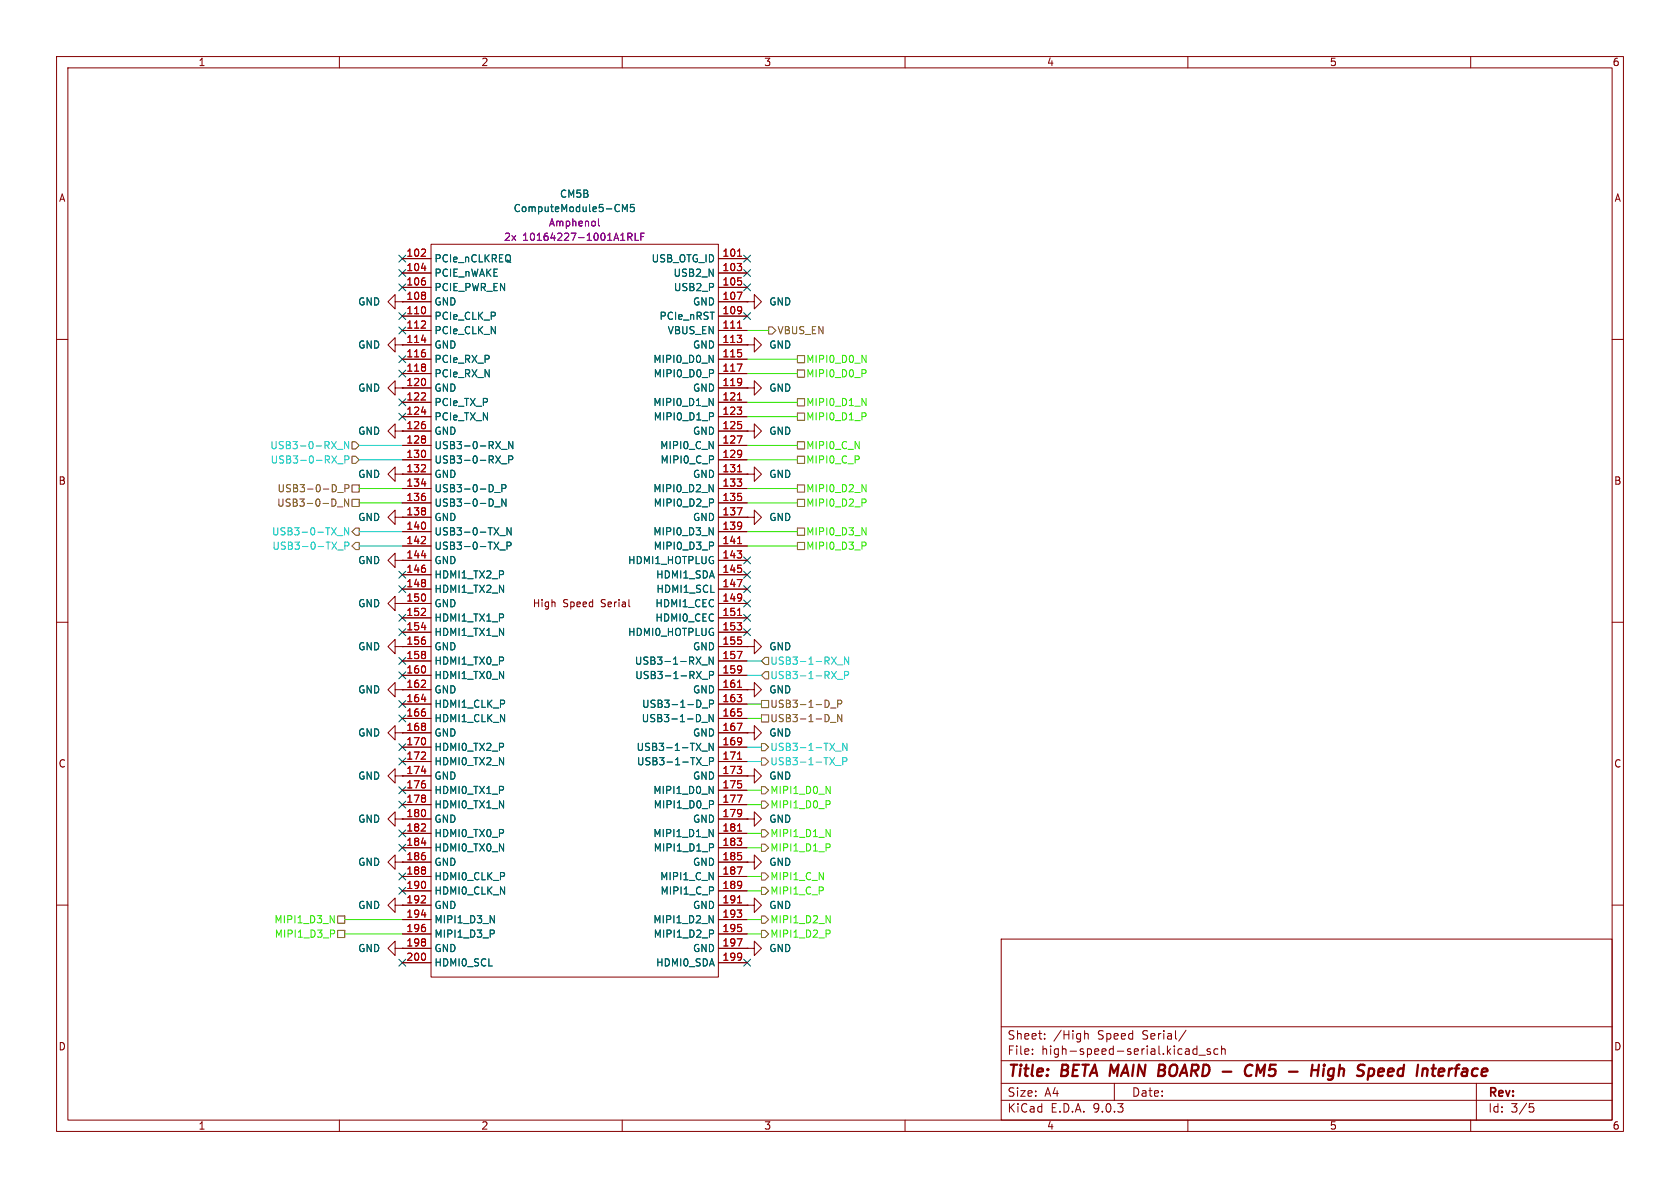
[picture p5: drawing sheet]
<svg xmlns="http://www.w3.org/2000/svg" width="297mm" height="210mm" viewBox="0 0 297 210" stroke-linecap="round" stroke-linejoin="round" font-family="sans-serif">
<g fill="none" stroke="#840000" stroke-width=".18">
<path d="M10 10h277v190h-277zM12 12h273v186h-273zM60 10v2M110 10v2M160 10v2M210 10v2M260 10v2M69.8 53.3v-1.2l-1.2 1.2 1.2 1.3v-1.3h1.3M71.1 53.3h.1M71.1 45.7h5.1M71.1 48.3h5.1M71.1 50.8h5.1"/>
<path d="M71.1 53.3h5.1M71.1 55.9h5.1M71.1 58.4h5.1M76.2 43.2h50.8v129.5h-50.8zM127 45.7h5.1M127 48.3h5.1M127 50.8h5.1M127 53.3h5.1M127 55.9h5.1M127 58.4h5.1M132.1 53.3h1.2v-1.2l1.3 1.2-1.3 1.3v-1.3M132.1 53.3h.1"/>
<path d="M10 60h2M69.8 76.2v-1.3l-1.2 1.3 1.2 1.3v-1.3h1.3M69.8 61v-1.3l-1.2 1.3 1.2 1.2v-1.2h1.3M69.8 68.6v-1.3l-1.2 1.3 1.2 1.3v-1.3h1.3M71.1 76.2h.1M71.1 61h.1M71.1 68.6h.1M71.1 61h5.1M71.1 63.5h5.1M71.1 66h5.1M71.1 68.6h5.1M71.1 71.1h5.1"/>
<path d="M71.1 73.7h5.1M71.1 76.2h5.1M71.1 78.7h5.1M127 61h5.1M127 63.5h5.1M127 66h5.1M127 68.6h5.1M127 71.1h5.1M127 73.7h5.1M127 76.2h5.1M127 78.7h5.1M132.1 68.6h1.2v-1.3l1.3 1.3-1.3 1.3v-1.3"/>
<path d="M132.1 68.6h.1M132.1 76.2h1.2v-1.3l1.3 1.3-1.3 1.3v-1.3M132.1 76.2h.1M132.1 61h1.2v-1.3l1.3 1.3-1.3 1.2v-1.2M132.1 61h.1M285 60h2M69.8 83.8v-1.2l-1.2 1.2 1.2 1.3v-1.3h1.3M69.8 91.4v-1.2l-1.2 1.2 1.2 1.3v-1.3h1.3M69.8 99.1v-1.3l-1.2 1.3 1.2 1.2v-1.2h1.3M71.1 83.8h.1M71.1 91.4h.1M71.1 99.1h.1"/>
<path d="M71.1 81.3h5.1M71.1 83.8h5.1M71.1 86.4h5.1M71.1 88.9h5.1M71.1 91.4h5.1M71.1 94h5.1M71.1 96.5h5.1M71.1 99.1h5.1M127 81.3h5.1M127 83.8h5.1M127 86.4h5.1M127 88.9h5.1"/>
<path d="M127 91.4h5.1M127 94h5.1M127 96.5h5.1M127 99.1h5.1M132.1 91.4h1.2v-1.2l1.3 1.2-1.3 1.3v-1.3M132.1 91.4h.1M132.1 83.8h1.2v-1.2l1.3 1.2-1.3 1.3v-1.3M132.1 83.8h.1M10 110h2M69.8 106.7v-1.3l-1.2 1.3 1.2 1.3v-1.3h1.3M69.8 114.3v-1.3l-1.2 1.3 1.2 1.3v-1.3h1.3M71.1 106.7h.1"/>
<path d="M71.1 114.3h.1M71.1 101.6h5.1M71.1 104.1h5.1M71.1 106.7h5.1M71.1 109.2h5.1M71.1 111.8h5.1M71.1 114.3h5.1M71.1 116.8h5.1M71.1 119.4h5.1M127 101.6h5.1M127 104.1h5.1M127 106.7h5.1"/>
<path d="M127 109.2h5.1M127 111.8h5.1M127 114.3h5.1M127 116.8h5.1M127 119.4h5.1M132.1 114.3h1.2v-1.3l1.3 1.3-1.3 1.3v-1.3M132.1 114.3h.1M285 110h2M69.8 129.5v-1.2l-1.2 1.2 1.2 1.3v-1.3h1.3M69.8 137.2v-1.3l-1.2 1.3 1.2 1.2v-1.2h1.3M69.8 121.9v-1.2l-1.2 1.2 1.2 1.3v-1.3h1.3M71.1 129.5h.1"/>
<path d="M71.1 137.2h.1M71.1 121.9h.1M71.1 121.9h5.1M71.1 124.5h5.1M71.1 127h5.1M71.1 129.5h5.1M71.1 132.1h5.1M71.1 134.6h5.1M71.1 137.2h5.1M71.1 139.7h5.1M127 121.9h5.1M127 124.5h5.1"/>
<path d="M127 127h5.1M127 129.5h5.1M127 132.1h5.1M127 134.6h5.1M127 137.2h5.1M127 139.7h5.1M132.1 137.2h1.2v-1.3l1.3 1.3-1.3 1.2v-1.2M132.1 137.2h.1M132.1 121.9h1.2v-1.2l1.3 1.2-1.3 1.3v-1.3M132.1 121.9h.1M132.1 129.5h1.2v-1.2l1.3 1.2-1.3 1.3v-1.3M132.1 129.5h.1"/>
<path d="M69.8 152.4v-1.3l-1.2 1.3 1.2 1.3v-1.3h1.3M69.8 144.8v-1.3l-1.2 1.3 1.2 1.3v-1.3h1.3M71.1 152.4h.1M71.1 144.8h.1M71.1 142.2h5.1M71.1 144.8h5.1M71.1 147.3h5.1M71.1 149.9h5.1M71.1 152.4h5.1M71.1 154.9h5.1M71.1 157.5h5.1M127 142.2h5.1"/>
<path d="M127 144.8h5.1M127 147.3h5.1M127 149.9h5.1M127 152.4h5.1M127 154.9h5.1M127 157.5h5.1M132.1 144.8h1.2v-1.3l1.3 1.3-1.3 1.3v-1.3M132.1 144.8h.1M132.1 152.4h1.2v-1.3l1.3 1.3-1.3 1.3v-1.3M132.1 152.4h.1M10 160h2M69.8 167.6v-1.2l-1.2 1.2 1.2 1.3v-1.3h1.3"/>
<path d="M69.8 160v-1.2l-1.2 1.2 1.2 1.3v-1.3h1.3M71.1 167.6h.1M71.1 160h.1M71.1 160h5.1M71.1 162.6h5.1M71.1 165.1h5.1M71.1 167.6h5.1M71.1 170.2h5.1M127 160h5.1M127 162.6h5.1M127 165.1h5.1M127 167.6h5.1"/>
<path d="M127 170.2h5.1M132.1 167.6h1.2v-1.2l1.3 1.2-1.3 1.3v-1.3M132.1 167.6h.1M132.1 160h1.2v-1.2l1.3 1.2-1.3 1.3v-1.3M132.1 160h.1M177 166h108v32h-108zM285 160h2M60 198v2M110 198v2M160 198v2M177 194.5h108M177 191.5h108"/>
<path d="M177 187.5h108M177 181.5h108M182.5 186.3v.1M182.5 185.5v.1M184.7 183.6v.1M184.7 182.8v.1M191.7 182.2v1.5M191.7 182.8l.3-.1 .3 .1 .1 .9M197 191.5v3M209.7 182.1l-1.3 2M210 198v2M211.6 184.9v1.5"/>
<path d="M211.6 185.5l-.4-.1-.3 .3v.4l.1 .2h.6M212 186.5h1.1M214 185.5l-.4-.1-.2 .2 .1 .2 .5 .2v.3h-.6M215.3 185.5l-.4-.1-.3 .3v.4l.1 .2h.6M216 185.5l.2-.1 .3 .1 .1 .9M216 184.9v1.5M260 198v2M261 191.5v6.5M270.4 195.1h.7M270.5 195.7h.4l.3 .3-.2 .5-.5 .1"/>
</g>
<g fill="none" stroke="#840000" stroke-width=".4">
<path d="M204.9 189.2h.6M205 188.2h.6M205.5 189.2l.3 .1M205.7 190.1l-1 .1M205.7 189.1l-.2 .1M221.2 190a.73 .73 0 0 1-.8 .1M221.4 188.4a.69 .69 0 0 0-1 .1M222.8 189.6l-.5-1.4-.2 2M232 188.2l-.2 2M233.2 188.2l-.3 2M234 188.9l-.1 1.3M234.1 188.2v.2"/>
<path d="M234.1 188.2l-.1 .1 .1 .1M234.1 188.2l.1 .1-.1 .1M235.8 189a.66 .66 0 0 0-1 .3v.5l.1 .3 .2 .1 .6-.1M235.8 188.9l-.2 1.6a.6 .6 0 0 1-.8 .3M243.7 190.1l.2 .1 .6-.1M243.8 189l.6-.1 .2 .1v.4l-.9 .1M255.1 188.9l.2 .1v.4l-1 .1M256.2 188.9l-.1 1.3"/>
</g>
<g fill="none" stroke="#a90000" stroke-width=".18">
<path d="M74.4 45.3h.8M74.4 58h.8M74.5 47.4h.8M75.2 44.2v.4M75.2 56.9v.4M130.3 51.7h.9l-.6 1.2M130.4 45.3h.7M130.4 58h.7M74.4 70.7h.8M74.5 60.1h.8M74.5 72.8h.8M75.2 69.6v.4"/>
<path d="M130.3 64.4h.9l-.6 1.2M130.3 77.1h.9l-.6 1.2M130.4 70.7h.7M74.4 83.4h.8M74.4 96.1h.8M74.5 85.5h.8M74.5 98.2h.8M75.2 82.3v.4M75.2 95v.4M130.3 89.8h.9l-.6 1.2M130.4 83.4h.7M130.4 96.1h.7"/>
<path d="M74.4 108.8h.8M74.5 110.9h.8M75.2 107.7v.4M130.3 102.5h.9l-.6 1.2M130.3 115.2h.9l-.6 1.2M130.4 108.8h.7M74.4 121.5h.8M74.4 134.2h.8M74.5 123.6h.8M74.5 136.3h.8M75.2 120.4v.4M75.2 133.1v.4"/>
<path d="M130.3 127.9h.9l-.6 1.2M130.4 121.5h.7M130.4 134.2h.7M74.4 146.9h.8M74.4 159.6h.8M74.5 149h.8M75.2 145.8v.4M75.2 158.5v.4M130.3 140.6h.9l-.6 1.2M130.3 153.3h.9l-.6 1.2M130.4 146.9h.7M130.4 159.6h.7"/>
<path d="M74.5 161.7h.8M130.3 166h.9l-.6 1.2"/>
</g>
<g fill="none" stroke="#006464" stroke-width=".18">
<path d="M110 37.4v-1.3l.5 .9 .4-.9v1.3M112.1 36.1h-.6l-.1 .6 .2-.1 .4 .1 .2 .2-.1 .4-.2 .1-.5-.1M88.7 79.4h.9M90.7 78v1.3l-.8-1.3v1.3M125.4 62.8l.7 1.3v-1.3M125.4 70.4l.7 1.3v-1.3M126 65.4l.1 .2-.1 .4M126 73l.1 .2-.1 .4M87.5 87.1h.9M87.5 89.6h.9M88.4 94.7h.9M88.4 97.2h.9"/>
<path d="M88.7 82h.9M88.7 86.3h.6l.1-.2v-.3l-.7-.1v1.2M89.4 88.2v1.3l-.7-1.3v1.3M89.6 96.5l.6-.1 .2-.1-.1-.3-.7-.2v1.3M89.9 81.3l.6-.1 .2-.2-.1-.3-.7-.1v1.3M90.4 93.3v1.3l-.8-1.3v1.3M125.4 85.7l.7 1.2v-1.2M125.4 93.3l.7 1.3v-1.3M126 88.3l.1 .2-.1 .3M126 95.9l.1 .2-.1 .3M124.1 117.5h1M125.4 119.4l.6-.1 .1-.2v-.3l-.7-.1v1.3"/>
<path d="M126.1 116.1v1.3l-.7-1.3v1.3M124.1 127.7h1M124.1 132.8h1M124.2 120.1h.9M124.2 125.2h.9M124.2 135.3h.9M125.4 139l.7 1.3v-1.3M125.4 124.4h.6l.1-.2v-.3l-.7-.1v1.2M125.4 134.6l.6-.1 .1-.1v-.3l-.7-.2v1.3M126.1 126.3v1.3l-.7-1.3v1.3M126.1 131.4v1.3l-.7-1.3v1.3M125.4 146.6l.7 1.3v-1.3"/>
<path d="M126 141.6l.1 .2-.1 .4M126 149.2l.1 .2-.1 .4M86.7 161.9l.7 1.2v-1.2M87.3 164.5l.1 .2-.1 .3M125.4 161.9l.7 1.2v-1.2M126 164.5l.1 .2-.1 .3"/>
</g>
<path d="M105.8 38.7v1.1l.2 .1M111 41.9l.6-.1 .1-.2v-.3l-.7-.1v1.3M111.3 41.9l.4 .6M112.3 41.2v1.3h.6M113.3 41.8h.4M113.9 41.2h-.6v1.3" fill="none" stroke="#840084" stroke-width=".18"/>
<g fill="none" stroke="#725600" stroke-width=".18">
<path d="M135.9 57.8h.6l.7 .6-.7 .7h-.6zM62.2 78.1h.7l.6 .6-.6 .7h-.7zM141 73h1.2v1.3h-1.2zM141 70.5h1.2v1.3h-1.2zM141 62.9h1.2v1.2h-1.2zM141 65.4h1.2v1.3h-1.2zM141 78.1h1.2v1.3h-1.2zM59.6 89.6h1M59.7 87.1h1M61 86.3h.6l.1-.2-.1-.3-.6-.1v1.2M61.6 88.2v1.3l-.7-1.3v1.3M62.2 88.3h1.3v1.2h-1.3z"/>
<path d="M62.2 85.7h1.3v1.3h-1.3zM62.2 80.6h.7l.6 .7-.6 .6h-.7zM62.2 96.5l.7-.6h.6v1.3h-.6zM62.9 93.3h.6v1.3h-.6l-.7-.6zM141 80.6h1.2v1.3h-1.2zM141 85.7h1.2v1.3h-1.2zM141 88.3h1.2v1.2h-1.2zM141 93.3h1.2v1.3h-1.2zM141 95.9h1.2v1.3h-1.2zM134.6 119.4l.7-.7h.6v1.3h-.6zM134.6 116.8l.7-.6h.6v1.3h-.6zM134.6 126.4h1.3v1.2h-1.3z"/>
<path d="M134.6 123.8h1.3v1.3h-1.3zM134.6 131.4h.7l.6 .7-.6 .6h-.7zM134.6 139.1h.7l.6 .6-.6 .6h-.7zM134.6 134h.7l.6 .6-.6 .7h-.7zM146.8 127.7h1M146.8 125.2h1M148.1 124.4h.6l.1-.2v-.3l-.7-.1v1.2M148.8 126.3v1.3l-.7-1.3v1.3M134.6 156.8h.7l.6 .7-.6 .6h-.7zM134.6 154.3h.7l.6 .6-.6 .7h-.7zM134.6 149.2h.7l.6 .7-.6 .6h-.7zM134.6 146.7h.7l.6 .6-.6 .7h-.7z"/>
<path d="M134.6 141.6h.7l.6 .6-.6 .7h-.7zM59.7 161.9h1.3v1.3h-1.3zM59.7 164.5h1.3v1.2h-1.3zM134.6 164.5h.7l.6 .6-.6 .6h-.7zM134.6 161.9h.7l.6 .7-.6 .6h-.7z"/>
</g>
<g fill="none" stroke="#2fe600" stroke-width=".18">
<path d="M132.1 63.5h8.9M132.1 73.7h8.9M132.1 78.7h8.9M132.1 71.1h8.9M132.1 66h8.9M152.4 62.8l.7 1.3v-1.3M152.4 70.4l.7 1.3v-1.3M153 65.4l.1 .2-.1 .4M153 73l.1 .2-.1 .4M132.1 81.3h8.9M132.1 86.4h8.9M132.1 94h8.9"/>
<path d="M132.1 88.9h8.9M132.1 96.5h8.9M152.4 85.7l.7 1.2v-1.2M152.4 93.3l.7 1.3v-1.3M153 88.3l.1 .2-.1 .3M153 95.9l.1 .2-.1 .3M132.1 139.7h2.5M146 139l.8 1.3v-1.3M132.1 157.5h2.5M132.1 142.2h2.5M132.1 154.9h2.5M132.1 149.9h2.5"/>
<path d="M132.1 147.3h2.5M146 146.6l.8 1.3v-1.3M146.6 141.6l.2 .2-.2 .4M146.6 149.2l.2 .2-.2 .4M58.4 161.9l.7 1.2v-1.2M59 164.5l.2 .2-.2 .3M61 162.6h10.1M61 165.1h10.1M132.1 162.6h2.5M132.1 165.1h2.5M146 161.9l.8 1.2v-1.2M146.6 164.5l.2 .2-.2 .3"/>
</g>
<g fill="none" stroke="#00c8f5" stroke-width=".18">
<path d="M59.6 79.4h1M61.6 78v1.3l-.7-1.3v1.3M63.5 78.7h7.6M59.6 94.7h1M59.7 82h1M59.7 97.2h1M61 81.3l.6-.1 .1-.2-.1-.3-.6-.1v1.3M61 96.5l.6-.1 .1-.1-.1-.3-.6-.2v1.3M61.6 93.3v1.3l-.7-1.3v1.3M63.5 94h7.6M63.5 96.5h7.6M63.5 81.3h7.6"/>
<path d="M132.1 119.4h2.5M132.1 116.8h2.5M148 117.5h1M149.3 119.4l.6-.1 .1-.2v-.3l-.7-.1v1.3M150 116.1v1.3l-.7-1.3v1.3M132.1 132.1h2.5M132.1 134.6h2.5M147.7 132.8h1M147.7 135.3h1M148 120.1h1M149 134.6l.6-.1 .1-.1v-.3l-.7-.2v1.3M149.7 131.4v1.3l-.7-1.3v1.3"/>
</g>
<path d="M132.1 58.4h3.8M63.5 88.9h7.6M63.5 86.4h7.6M132.1 124.5h2.5M132.1 127h2.5" fill="none" stroke="#009600" stroke-width=".18"/>
<g fill="none" stroke="#000084" stroke-width=".18">
<path d="M70.5 50.2l1.2 1.2M70.5 45.1l1.2 1.2M70.5 47.7l1.2 1.2M70.5 57.8l1.2 1.2M70.5 55.3l1.2 1.2M71.7 50.2l-1.2 1.2M71.7 45.1l-1.2 1.2M71.7 47.7l-1.2 1.2M71.7 57.8l-1.2 1.2M71.7 55.3l-1.2 1.2M131.5 50.2l1.2 1.2M131.5 47.7l1.2 1.2"/>
<path d="M131.5 45.1l1.2 1.2M131.5 55.3l1.2 1.2M132.7 50.2l-1.2 1.2M132.7 47.7l-1.2 1.2M132.7 45.1l-1.2 1.2M132.7 55.3l-1.2 1.2M70.5 73.1l1.2 1.2M70.5 65.4l1.2 1.2M70.5 70.5l1.2 1.2M70.5 62.9l1.2 1.2M71.7 73.1l-1.2 1.2M71.7 65.4l-1.2 1.2"/>
<path d="M71.7 70.5l-1.2 1.2M71.7 62.9l-1.2 1.2M131.5 98.5l1.2 1.2M132.7 98.5l-1.2 1.2M70.5 103.5l1.2 1.2M70.5 101l1.2 1.2M70.5 108.6l1.2 1.2M70.5 111.2l1.2 1.2M70.5 118.8l1.2 1.2M70.5 116.2l1.2 1.2M71.7 111.2l-1.2 1.2M71.7 103.5l-1.2 1.2"/>
<path d="M71.7 101l-1.2 1.2M71.7 108.6l-1.2 1.2M71.7 118.8l-1.2 1.2M71.7 116.2l-1.2 1.2M131.5 111.2l1.2 1.2M131.5 106.1l1.2 1.2M131.5 108.6l1.2 1.2M131.5 103.5l1.2 1.2M131.5 101l1.2 1.2M132.7 111.2l-1.2 1.2M132.7 106.1l-1.2 1.2M132.7 108.6l-1.2 1.2"/>
<path d="M132.7 103.5l-1.2 1.2M132.7 101l-1.2 1.2M70.5 123.9l1.2 1.2M70.5 134l1.2 1.2M70.5 131.5l1.2 1.2M70.5 126.4l1.2 1.2M70.5 139.1l1.2 1.2M71.7 123.9l-1.2 1.2M71.7 134l-1.2 1.2M71.7 131.5l-1.2 1.2M71.7 126.4l-1.2 1.2M71.7 139.1l-1.2 1.2"/>
<path d="M70.5 141.6l1.2 1.2M70.5 149.3l1.2 1.2M70.5 154.3l1.2 1.2M70.5 156.9l1.2 1.2M70.5 146.7l1.2 1.2M71.7 141.6l-1.2 1.2M71.7 149.3l-1.2 1.2M71.7 154.3l-1.2 1.2M71.7 156.9l-1.2 1.2M71.7 146.7l-1.2 1.2M70.5 169.6l1.2 1.2M71.7 169.6l-1.2 1.2"/>
<path d="M131.5 169.6l1.2 1.2M132.7 169.6l-1.2 1.2"/>
</g>
<g font-size="2.8" fill="#840000">
<text x="178" y="190.9">Title:</text>
<text x="187.7" y="190.9">BETA MAIN</text>
<text x="206.4" y="190.9">BOARD -</text>
<text x="223.3" y="190.9">CM5</text>
<text x="231.8" y="190.9">-</text>
<text x="236.6" y="190.9">High</text>
<text x="245.6" y="190.9">Speed</text>
<text x="256.9" y="190.9">Interface</text>
</g>
<g font-size="2.1" fill="#840000">
<text x="178" y="184">Sheet:</text>
<text x="186.2" y="184">/High</text>
<text x="194.1" y="184">Speed</text>
<text x="202.1" y="184">Serial/</text>
<text x="178" y="186.7">File:</text>
<text x="184.1" y="186.7">high-speed-serial.kicad_sch</text>
<text x="178" y="196.9">KiCad</text>
<text x="178" y="194.1">Size:</text>
<text x="184.7" y="194.1">A4</text>
<text x="185.7" y="196.9">E.D.A.</text>
<text x="193.3" y="196.9">9.0.3</text>
<text x="200" y="194.1">Date:</text>
<text x="263" y="194.3">Rev:</text>
<text x="263" y="196.9">Id:</text>
<text x="267.1" y="196.9">3/5</text>
</g>
<g font-size="1.8" fill="#840000">
<text x="35" y="11.9">1</text>
<text x="85" y="11.9">2</text>
<text x="135" y="11.9">3</text>
<text x="185" y="11.9">4</text>
<text x="235" y="11.9">5</text>
<text x="285" y="11.9">6</text>
<text x="10.3" y="35.9">A</text>
<text x="285.3" y="35.9">A</text>
<text x="10.3" y="85.9">B</text>
<text x="285.3" y="85.9">B</text>
<text x="94.1" y="107.5">High</text>
<text x="99.5" y="107.5">Speed</text>
<text x="106.3" y="107.5">Serial</text>
<text x="10.3" y="135.9">C</text>
<text x="285.3" y="135.9">C</text>
<text x="10.3" y="185.9">D</text>
<text x="285.3" y="185.9">D</text>
<text x="35" y="199.9">1</text>
<text x="85" y="199.9">2</text>
<text x="135" y="199.9">3</text>
<text x="185" y="199.9">4</text>
<text x="235" y="199.9">5</text>
<text x="285" y="199.9">6</text>
</g>
<g font-size="1.8" fill="#006464">
<text x="98.9" y="35.2">CM5B</text>
<text x="90.7" y="37.7">ComputeModule5-CM5</text>
<text x="76.7" y="46.6">PCIe_nCLKREQ</text>
<text x="115.1" y="46.6">USB_OTG_ID</text>
<text x="76.7" y="49.1">PCIE_nWAKE</text>
<text x="76.7" y="51.7">PCIE_PWR_EN</text>
<text x="119" y="49.1">USB2_N</text>
<text x="119" y="51.7">USB2_P</text>
<text x="63.2" y="54.2">GND</text>
<text x="76.7" y="54.2">GND</text>
<text x="76.7" y="56.7">PCIe_CLK_P</text>
<text x="76.7" y="59.3">PCIe_CLK_N</text>
<text x="116.5" y="56.7">PCIe_nRST</text>
<text x="117.9" y="59.3">VBUS_EN</text>
<text x="122.4" y="54.2">GND</text>
<text x="135.9" y="54.2">GND</text>
<text x="63.2" y="61.8">GND</text>
<text x="76.7" y="61.8">GND</text>
<text x="76.7" y="64.4">PCIe_RX_P</text>
<text x="115.4" y="64.4">MIPI0_D0_N</text>
<text x="122.4" y="61.8">GND</text>
<text x="135.9" y="61.8">GND</text>
<text x="63.2" y="69.4">GND</text>
<text x="76.7" y="66.9">PCIe_RX_N</text>
<text x="76.7" y="69.4">GND</text>
<text x="76.7" y="72">PCIe_TX_P</text>
<text x="115.4" y="72">MIPI0_D1_N</text>
<text x="115.5" y="66.9">MIPI0_D0_P</text>
<text x="122.4" y="69.4">GND</text>
<text x="135.9" y="69.4">GND</text>
<text x="63.2" y="77.1">GND</text>
<text x="76.7" y="74.5">PCIe_TX_N</text>
<text x="76.7" y="77.1">GND</text>
<text x="115.5" y="74.5">MIPI0_D1_P</text>
<text x="122.4" y="77.1">GND</text>
<text x="135.9" y="77.1">GND</text>
<text x="76.7" y="79.6">USB3-0-RX_N</text>
<text x="76.7" y="82.1">USB3-0-RX_P</text>
<text x="116.6" y="79.6">MIPI0_C_N</text>
<text x="116.7" y="82.1">MIPI0_C_P</text>
<text x="63.2" y="84.7">GND</text>
<text x="76.7" y="84.7">GND</text>
<text x="76.7" y="87.2">USB3-0-D_P</text>
<text x="76.7" y="89.8">USB3-0-D_N</text>
<text x="115.4" y="87.2">MIPI0_D2_N</text>
<text x="115.5" y="89.8">MIPI0_D2_P</text>
<text x="122.4" y="84.7">GND</text>
<text x="135.9" y="84.7">GND</text>
<text x="63.2" y="92.3">GND</text>
<text x="76.7" y="92.3">GND</text>
<text x="76.7" y="94.8">USB3-0-TX_N</text>
<text x="115.4" y="94.8">MIPI0_D3_N</text>
<text x="122.4" y="92.3">GND</text>
<text x="135.9" y="92.3">GND</text>
<text x="63.2" y="99.9">GND</text>
<text x="76.7" y="97.4">USB3-0-TX_P</text>
<text x="76.7" y="99.9">GND</text>
<text x="110.9" y="99.9">HDMI1_HOTPLUG</text>
<text x="115.5" y="97.4">MIPI0_D3_P</text>
<text x="63.2" y="107.5">GND</text>
<text x="76.7" y="102.5">HDMI1_TX2_P</text>
<text x="76.7" y="105">HDMI1_TX2_N</text>
<text x="76.7" y="107.5">GND</text>
<text x="115.8" y="107.5">HDMI1_CEC</text>
<text x="115.9" y="102.5">HDMI1_SDA</text>
<text x="115.9" y="105">HDMI1_SCL</text>
<text x="76.7" y="110.1">HDMI1_TX1_P</text>
<text x="76.7" y="112.6">HDMI1_TX1_N</text>
<text x="110.9" y="112.6">HDMI0_HOTPLUG</text>
<text x="115.8" y="110.1">HDMI0_CEC</text>
<text x="63.2" y="115.2">GND</text>
<text x="76.7" y="115.2">GND</text>
<text x="76.7" y="117.7">HDMI1_TX0_P</text>
<text x="112.1" y="117.7">USB3-1-RX_N</text>
<text x="122.4" y="115.2">GND</text>
<text x="135.9" y="115.2">GND</text>
<text x="63.2" y="122.8">GND</text>
<text x="76.7" y="120.2">HDMI1_TX0_N</text>
<text x="76.7" y="122.8">GND</text>
<text x="76.7" y="125.3">HDMI1_CLK_P</text>
<text x="112.2" y="120.2">USB3-1-RX_P</text>
<text x="113.4" y="125.3">USB3-1-D_P</text>
<text x="122.4" y="122.8">GND</text>
<text x="135.9" y="122.8">GND</text>
<text x="63.2" y="130.4">GND</text>
<text x="76.7" y="127.9">HDMI1_CLK_N</text>
<text x="76.7" y="130.4">GND</text>
<text x="113.3" y="127.9">USB3-1-D_N</text>
<text x="122.4" y="130.4">GND</text>
<text x="135.9" y="130.4">GND</text>
<text x="76.7" y="132.9">HDMI0_TX2_P</text>
<text x="76.7" y="135.5">HDMI0_TX2_N</text>
<text x="112.4" y="132.9">USB3-1-TX_N</text>
<text x="112.5" y="135.5">USB3-1-TX_P</text>
<text x="63.2" y="138">GND</text>
<text x="76.7" y="138">GND</text>
<text x="76.7" y="140.6">HDMI0_TX1_P</text>
<text x="76.7" y="143.1">HDMI0_TX1_N</text>
<text x="115.4" y="140.6">MIPI1_D0_N</text>
<text x="115.5" y="143.1">MIPI1_D0_P</text>
<text x="122.4" y="138">GND</text>
<text x="135.9" y="138">GND</text>
<text x="63.2" y="145.6">GND</text>
<text x="76.7" y="145.6">GND</text>
<text x="76.7" y="148.2">HDMI0_TX0_P</text>
<text x="115.4" y="148.2">MIPI1_D1_N</text>
<text x="122.4" y="145.6">GND</text>
<text x="135.9" y="145.6">GND</text>
<text x="63.2" y="153.3">GND</text>
<text x="76.7" y="150.7">HDMI0_TX0_N</text>
<text x="76.7" y="153.3">GND</text>
<text x="76.7" y="155.8">HDMI0_CLK_P</text>
<text x="115.5" y="150.7">MIPI1_D1_P</text>
<text x="116.6" y="155.8">MIPI1_C_N</text>
<text x="122.4" y="153.3">GND</text>
<text x="135.9" y="153.3">GND</text>
<text x="63.2" y="160.9">GND</text>
<text x="76.7" y="158.3">HDMI0_CLK_N</text>
<text x="76.7" y="160.9">GND</text>
<text x="116.7" y="158.3">MIPI1_C_P</text>
<text x="122.4" y="160.9">GND</text>
<text x="135.9" y="160.9">GND</text>
<text x="76.7" y="163.4">MIPI1_D3_N</text>
<text x="76.7" y="166">MIPI1_D3_P</text>
<text x="115.4" y="163.4">MIPI1_D2_N</text>
<text x="115.5" y="166">MIPI1_D2_P</text>
<text x="63.2" y="168.5">GND</text>
<text x="76.7" y="168.5">GND</text>
<text x="76.7" y="171">HDMI0_SCL</text>
<text x="115.9" y="171">HDMI0_SDA</text>
<text x="122.4" y="168.5">GND</text>
<text x="135.9" y="168.5">GND</text>
</g>
<g font-size="1.8" fill="#840084">
<text x="96.9" y="40.2">Amphenol</text>
<text x="89" y="42.8">2x</text>
<text x="92.4" y="42.8">10164227-1001A1RLF</text>
</g>
<g font-size="1.8" fill="#a90000">
<text x="71.7" y="45.5">102</text>
<text x="127.6" y="45.5">101</text>
<text x="71.7" y="48">104</text>
<text x="71.7" y="50.5">106</text>
<text x="71.7" y="53.1">108</text>
<text x="127.6" y="48">103</text>
<text x="127.6" y="50.5">105</text>
<text x="127.6" y="53.1">107</text>
<text x="71.7" y="55.6">110</text>
<text x="71.7" y="58.2">112</text>
<text x="127.6" y="55.6">109</text>
<text x="127.6" y="58.2">111</text>
<text x="71.7" y="60.7">114</text>
<text x="71.7" y="63.2">116</text>
<text x="71.7" y="65.8">118</text>
<text x="127.6" y="60.7">113</text>
<text x="127.6" y="63.2">115</text>
<text x="127.6" y="65.8">117</text>
<text x="71.7" y="68.3">120</text>
<text x="71.7" y="70.9">122</text>
<text x="127.6" y="68.3">119</text>
<text x="127.6" y="70.9">121</text>
<text x="71.7" y="73.4">124</text>
<text x="71.7" y="75.9">126</text>
<text x="127.6" y="73.4">123</text>
<text x="127.6" y="75.9">125</text>
<text x="71.7" y="78.5">128</text>
<text x="71.7" y="81">130</text>
<text x="71.7" y="83.6">132</text>
<text x="127.6" y="78.5">127</text>
<text x="127.6" y="81">129</text>
<text x="127.6" y="83.6">131</text>
<text x="71.7" y="86.1">134</text>
<text x="71.7" y="88.6">136</text>
<text x="127.6" y="86.1">133</text>
<text x="127.6" y="88.6">135</text>
<text x="71.7" y="91.2">138</text>
<text x="71.7" y="93.7">140</text>
<text x="127.6" y="91.2">137</text>
<text x="127.6" y="93.7">139</text>
<text x="71.7" y="96.3">142</text>
<text x="71.7" y="98.8">144</text>
<text x="71.7" y="101.3">146</text>
<text x="127.6" y="96.3">141</text>
<text x="127.6" y="98.8">143</text>
<text x="127.6" y="101.3">145</text>
<text x="71.7" y="103.9">148</text>
<text x="71.7" y="106.4">150</text>
<text x="127.6" y="103.9">147</text>
<text x="127.6" y="106.4">149</text>
<text x="71.7" y="109">152</text>
<text x="71.7" y="111.5">154</text>
<text x="127.6" y="109">151</text>
<text x="127.6" y="111.5">153</text>
<text x="71.7" y="114">156</text>
<text x="71.7" y="116.6">158</text>
<text x="71.7" y="119.1">160</text>
<text x="127.6" y="114">155</text>
<text x="127.6" y="116.6">157</text>
<text x="127.6" y="119.1">159</text>
<text x="71.7" y="121.7">162</text>
<text x="71.7" y="124.2">164</text>
<text x="127.6" y="121.7">161</text>
<text x="127.6" y="124.2">163</text>
<text x="71.7" y="126.7">166</text>
<text x="71.7" y="129.3">168</text>
<text x="71.7" y="131.8">170</text>
<text x="127.6" y="126.7">165</text>
<text x="127.6" y="129.3">167</text>
<text x="127.6" y="131.8">169</text>
<text x="71.7" y="134.4">172</text>
<text x="71.7" y="136.9">174</text>
<text x="127.6" y="134.4">171</text>
<text x="127.6" y="136.9">173</text>
<text x="71.7" y="139.4">176</text>
<text x="71.7" y="142">178</text>
<text x="127.6" y="139.4">175</text>
<text x="127.6" y="142">177</text>
<text x="71.7" y="144.5">180</text>
<text x="71.7" y="147.1">182</text>
<text x="71.7" y="149.6">184</text>
<text x="127.6" y="144.5">179</text>
<text x="127.6" y="147.1">181</text>
<text x="127.6" y="149.6">183</text>
<text x="71.7" y="152.1">186</text>
<text x="71.7" y="154.7">188</text>
<text x="127.6" y="152.1">185</text>
<text x="127.6" y="154.7">187</text>
<text x="71.7" y="157.2">190</text>
<text x="71.7" y="159.8">192</text>
<text x="127.6" y="157.2">189</text>
<text x="127.6" y="159.8">191</text>
<text x="71.7" y="162.3">194</text>
<text x="71.7" y="164.8">196</text>
<text x="71.7" y="167.4">198</text>
<text x="127.6" y="162.3">193</text>
<text x="127.6" y="164.8">195</text>
<text x="127.6" y="167.4">197</text>
<text x="71.7" y="169.9">200</text>
<text x="127.6" y="169.9">199</text>
</g>
<g font-size="1.8" fill="#725600">
<text x="137.4" y="59.3">VBUS_EN</text>
<text x="48.9" y="89.8">USB3-0-D_N</text>
<text x="49" y="87.2">USB3-0-D_P</text>
<text x="136.1" y="125.3">USB3-1-D_P</text>
<text x="136.1" y="127.9">USB3-1-D_N</text>
</g>
<g font-size="1.8" fill="#2fe600">
<text x="142.4" y="64.4">MIPI0_D0_N</text>
<text x="142.4" y="72">MIPI0_D1_N</text>
<text x="142.4" y="66.9">MIPI0_D0_P</text>
<text x="142.4" y="74.5">MIPI0_D1_P</text>
<text x="142.4" y="82.1">MIPI0_C_P</text>
<text x="142.4" y="79.6">MIPI0_C_N</text>
<text x="142.4" y="87.2">MIPI0_D2_N</text>
<text x="142.4" y="89.8">MIPI0_D2_P</text>
<text x="142.4" y="94.8">MIPI0_D3_N</text>
<text x="142.4" y="97.4">MIPI0_D3_P</text>
<text x="136.1" y="140.6">MIPI1_D0_N</text>
<text x="136.1" y="143.1">MIPI1_D0_P</text>
<text x="136.1" y="148.2">MIPI1_D1_N</text>
<text x="136.1" y="155.8">MIPI1_C_N</text>
<text x="136.1" y="150.7">MIPI1_D1_P</text>
<text x="136.1" y="158.3">MIPI1_C_P</text>
<text x="48.4" y="163.4">MIPI1_D3_N</text>
<text x="48.5" y="166">MIPI1_D3_P</text>
<text x="136.1" y="166">MIPI1_D2_P</text>
<text x="136.1" y="163.4">MIPI1_D2_N</text>
</g>
<g font-size="1.8" fill="#00c8f5">
<text x="47.7" y="79.6">USB3-0-RX_N</text>
<text x="47.7" y="82.1">USB3-0-RX_P</text>
<text x="48" y="94.8">USB3-0-TX_N</text>
<text x="48" y="97.4">USB3-0-TX_P</text>
<text x="136.1" y="117.7">USB3-1-RX_N</text>
<text x="136.1" y="120.2">USB3-1-RX_P</text>
<text x="136.1" y="132.9">USB3-1-TX_N</text>
<text x="136.1" y="135.5">USB3-1-TX_P</text>
</g>
</svg>
